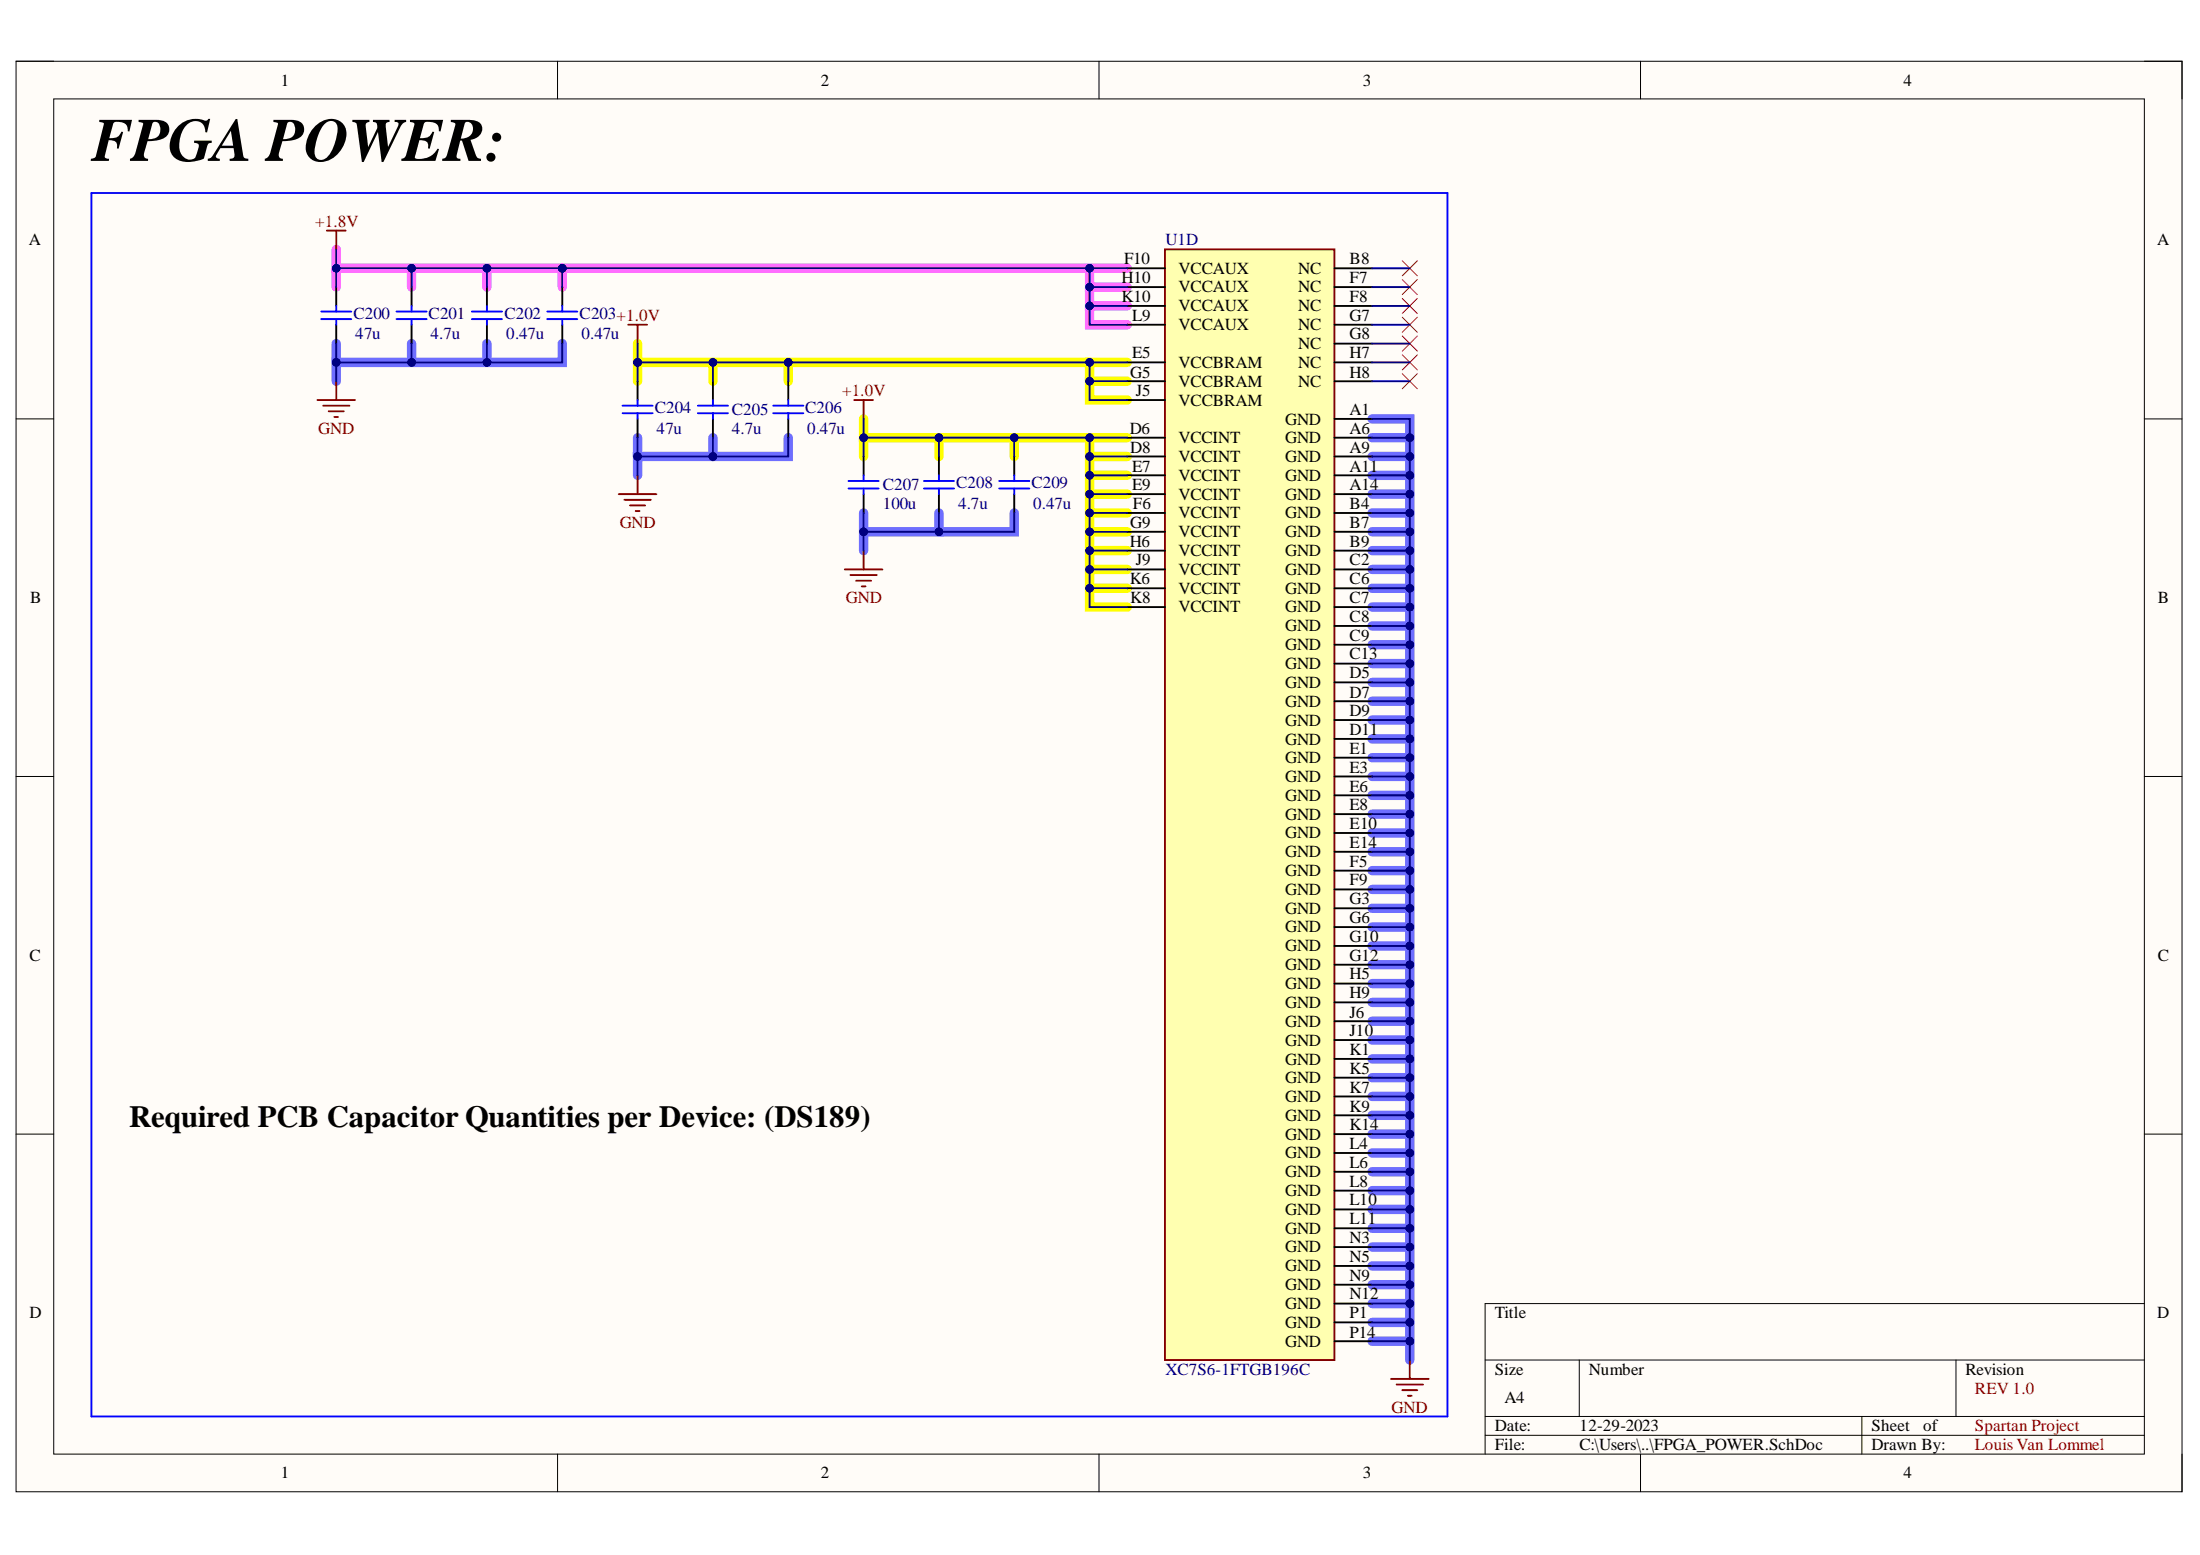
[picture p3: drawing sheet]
<svg xmlns="http://www.w3.org/2000/svg" width="297mm" height="210mm" viewBox="0 0 297 210" stroke-linecap="round" stroke-linejoin="round" font-family="sans-serif">
<path d="M2.2 8.3h292.4v193.1h-292.4z" fill-rule="evenodd" fill="#fffcf8"/>
<path d="M2.2 8.3h292.4v193.1h-292.4z" fill="none" stroke="#000" stroke-width=".14"/>
<path d="M7.3 13.4h282.2v182.9h-282.2z" fill-rule="evenodd" fill="#fffcf8"/>
<g fill="none" stroke="#000" stroke-width=".14">
<path d="M2.2 8.3h5.1M7.3 13.4h282.2v182.9h-282.2zM75.3 8.3v5M148.4 8.3v5M221.5 8.3v5.1M289.5 8.3h5.1v5.1M2.2 56.5h5.1M289.5 56.5h5.1M2.2 104.8h5.1M289.5 104.8h5.1M2.2 153.1h5.1M289.5 153.1h5.1"/>
<path d="M289.5 176h-89v20.3M75.3 196.3v5.1M148.4 196.3v5.1M200.5 183.6h89M200.5 191.2h89M200.5 193.7h89M213.2 183.6v7.6M221.5 196.3v5.1M251.4 191.2v5.1M264.1 183.6v7.6M294.6 196.3v5.1"/>
</g>
<g fill="none" stroke="#ff0" stroke-width="1.3">
<path d="M86.1 48.9h20.3M86.1 46.4v5.1M96.3 48.9v2.6M106.4 48.9h40.7M106.4 48.9v2.6M116.6 56.5v2.6h30.5M116.6 59.1v2.5M126.8 59.1v2.5M136.9 59.1v2.5M152.2 59.1h-5.1v22.8h5.1M152.2 51.5h-5.1v2.5h5.1M152.2 48.9h-5.1v2.6"/>
<path d="M147.1 79.4h5.1M147.1 76.9h5.1M147.1 74.3h5.1M147.1 71.8h5.1M147.1 69.2h5.1M147.1 66.7h5.1M147.1 64.2h5.1M147.1 61.6h5.1"/>
</g>
<g fill="none" stroke="#6e6eff" stroke-width="1.3">
<path d="M45.4 46.4v2.5M55.6 46.4v2.5M65.7 46.4v2.5M75.9 46.4v2.5h-30.5v2.6M86.1 59.1v2.5M96.3 59.1v2.5M106.4 59.1v2.5h-20.3v2.6M185.3 56.5h5v127.1M185.3 59.1h5M116.6 69.2v5.1M126.8 69.2v2.6h-10.2M136.9 69.2v2.6h-10.1"/>
<path d="M185.3 79.4h5M185.3 76.9h5M185.3 74.3h5M185.3 71.8h5M185.3 69.2h5M185.3 66.7h5M185.3 64.2h5M185.3 61.6h5M185.3 99.7h5M185.3 97.2h5M185.3 94.7h5M185.3 92.1h5"/>
<path d="M185.3 89.6h5M185.3 87h5M185.3 84.5h5M185.3 81.9h5M185.3 117.5h5M185.3 115h5M185.3 112.4h5M185.3 109.9h5M185.3 107.4h5M185.3 104.8h5M185.3 102.3h5M185.3 137.9h5"/>
<path d="M185.3 135.3h5M185.3 132.8h5M185.3 130.2h5M185.3 127.7h5M185.3 125.1h5M185.3 122.6h5M185.3 120.1h5M185.3 158.2h5M185.3 155.6h5M185.3 153.1h5M185.3 150.6h5M185.3 148h5"/>
<path d="M185.3 145.5h5M185.3 142.9h5M185.3 140.4h5M185.3 178.5h5M185.3 176h5M185.3 173.4h5M185.3 170.9h5M185.3 168.3h5M185.3 165.8h5M185.3 163.3h5M185.3 160.7h5M185.3 181h5"/>
</g>
<path d="M45.4 33.7v2.5h30.5M45.4 36.2v2.6M55.6 36.2v2.6M65.7 36.2v2.6M75.9 36.2h71.2M75.9 36.2v2.6M147.1 38.8v2.5h5.1M152.2 36.2h-5.1v2.6h5.1M147.1 41.3v2.5h5.1" fill="none" stroke="#ff6eff" stroke-width="1.3"/>
<path d="M157.3 33.7h22.9v149.9h-22.9z" fill-rule="evenodd" fill="#ffffb0"/>
<g fill="none" stroke="#800000" stroke-width=".25">
<path d="M44.1 31.1h2.6M45.4 31.1v2.6M157.3 33.7h22.9v149.9h-22.9zM42.9 54h5M43.6 54.8h3.6M44.4 55.5h2M45.1 56.3h.6M45.4 51.5v2.5M84.8 43.8h2.6M86.1 43.8v2.6M115.3 54h2.6M116.6 54v2.5"/>
<path d="M83.5 66.7h5.1M84.3 67.5h3.6M85.1 68.2h2M85.8 69h.5M86.1 64.2v2.5M114.1 76.9h5M114.8 77.6h3.6M115.6 78.4h2M116.3 79.2h.6M116.6 74.3v2.6M187.8 186.1h5.1M188.6 186.9h3.5"/>
<path d="M189.3 187.7h2.1M190.1 188.4h.5M190.3 183.6v2.5"/>
</g>
<g fill="none" stroke="#000" stroke-width=".25">
<path d="M45.4 38.8v2.5M55.6 38.8v2.5M65.7 38.8v2.5M75.9 38.8v2.5M152.2 36.2h5.1M152.2 38.8h5.1M180.2 36.2h5.1M180.2 38.8h5.1M45.4 43.8v2.6M55.6 43.8v2.6M65.7 43.8v2.6M75.9 43.8v2.6"/>
<path d="M86.1 51.5v2.5M86.1 56.5v2.6M96.3 51.5v2.5M96.3 56.5v2.6M106.4 51.5v2.5M106.4 56.5v2.6M152.2 41.3h5.1M152.2 43.8h5.1M152.2 48.9h5.1M152.2 51.5h5.1M152.2 54h5.1M152.2 59.1h5.1"/>
<path d="M180.2 43.8h5.1M180.2 48.9h5.1M180.2 51.5h5.1M180.2 59.1h5.1M180.2 41.3h5.1M180.2 46.4h5.1M180.2 56.5h5.1M116.6 61.6v2.6M116.6 66.7v2.5M126.8 61.6v2.6M126.8 66.7v2.5M136.9 61.6v2.6"/>
<path d="M136.9 66.7v2.5M152.2 61.6h5.1M152.2 64.2h5.1M152.2 66.7h5.1M152.2 69.2h5.1M152.2 71.8h5.1M152.2 74.3h5.1M152.2 76.9h5.1M152.2 79.4h5.1M180.2 61.6h5.1M180.2 64.2h5.1M180.2 66.7h5.1"/>
<path d="M180.2 71.8h5.1M180.2 74.3h5.1M180.2 76.9h5.1M180.2 69.2h5.1M180.2 79.4h5.1M152.2 81.9h5.1M180.2 81.9h5.1M180.2 84.5h5.1M180.2 87h5.1M180.2 89.6h5.1M180.2 92.1h5.1M180.2 94.7h5.1"/>
<path d="M180.2 97.2h5.1M180.2 99.7h5.1M180.2 102.3h5.1M180.2 104.8h5.1M180.2 107.4h5.1M180.2 109.9h5.1M180.2 112.4h5.1M180.2 115h5.1M180.2 117.5h5.1M180.2 120.1h5.1M180.2 122.6h5.1M180.2 125.1h5.1"/>
<path d="M180.2 127.7h5.1M180.2 130.2h5.1M180.2 132.8h5.1M180.2 135.3h5.1M180.2 137.9h5.1M180.2 140.4h5.1M180.2 142.9h5.1M180.2 145.5h5.1M180.2 148h5.1M180.2 150.6h5.1M180.2 153.1h5.1M180.2 155.6h5.1"/>
<path d="M180.2 158.2h5.1M180.2 160.7h5.1M180.2 163.3h5.1M180.2 165.8h5.1M180.2 168.3h5.1M180.2 170.9h5.1M180.2 173.4h5.1M180.2 176h5.1M180.2 178.5h5.1M180.2 181h5.1"/>
</g>
<g fill="none" stroke="#f00" stroke-width=".14">
<path d="M189.3 35.2l2.1 2M189.3 37.7l2.1 2.1M191.4 35.2l-2.1 2M191.4 37.7l-2.1 2.1M189.3 40.3l2.1 2M189.3 42.8l2.1 2.1M189.3 45.4l2.1 2M189.3 47.9l2.1 2M189.3 50.4l2.1 2.1M191.4 40.3l-2.1 2M191.4 42.8l-2.1 2.1M191.4 45.4l-2.1 2"/>
<path d="M191.4 47.9l-2.1 2M191.4 50.4l-2.1 2.1"/>
</g>
<g fill="none" stroke="#00f" stroke-width=".25">
<path d="M12.3 26.1h183.1v165.1h-183.1zM43.4 42.1h4M43.4 43.1h4M45.4 41.3v.8M45.4 43.1v.7M53.5 42.1h4.1M53.5 43.1h4.1M55.6 41.3v.8M55.6 43.1v.7M63.7 42.1h4.1M63.7 43.1h4.1M65.7 41.3v.8"/>
<path d="M65.7 43.1v.7M73.9 42.1h4M73.9 43.1h4M75.9 41.3v.8M75.9 43.1v.7M84.1 54.8h4M84.1 55.8h4M86.1 54v.8M86.1 55.8v.7M94.2 54.8h4.1M94.2 55.8h4.1M96.3 54v.8"/>
<path d="M96.3 55.8v.7M104.4 54.8h4.1M104.4 55.8h4.1M106.4 54v.8M106.4 55.8v.7M114.6 64.9h4M114.6 65.9h4M116.6 64.2v.7M116.6 65.9v.8M124.7 64.9h4.1M124.7 65.9h4.1M126.8 64.2v.7"/>
<path d="M126.8 65.9v.8M134.9 64.9h4.1M134.9 65.9h4.1M136.9 64.2v.7M136.9 65.9v.8"/>
</g>
<path d="M126.8 59.1v2.5" fill="none" stroke="#000080" stroke-width=".25"/>
<circle cx="126.8" cy="59.1" r=".51" fill="#000080"/>
<circle cx="126.8" cy="59.1" r=".51" fill="none" stroke="#000080" stroke-width=".14"/>
<path d="M75.9 46.4v2.5h-30.5v2.6" fill="none" stroke="#000080" stroke-width=".25"/>
<circle cx="45.4" cy="48.9" r=".51" fill="#000080"/>
<circle cx="45.4" cy="48.9" r=".51" fill="none" stroke="#000080" stroke-width=".14"/>
<circle cx="55.6" cy="48.9" r=".51" fill="#000080"/>
<circle cx="55.6" cy="48.9" r=".51" fill="none" stroke="#000080" stroke-width=".14"/>
<circle cx="65.7" cy="48.9" r=".51" fill="#000080"/>
<circle cx="65.7" cy="48.9" r=".51" fill="none" stroke="#000080" stroke-width=".14"/>
<path d="M45.4 33.7v2.5h30.5" fill="none" stroke="#000080" stroke-width=".25"/>
<circle cx="45.4" cy="36.2" r=".51" fill="#000080"/>
<circle cx="45.4" cy="36.2" r=".51" fill="none" stroke="#000080" stroke-width=".14"/>
<circle cx="55.6" cy="36.2" r=".51" fill="#000080"/>
<circle cx="55.6" cy="36.2" r=".51" fill="none" stroke="#000080" stroke-width=".14"/>
<circle cx="65.7" cy="36.2" r=".51" fill="#000080"/>
<circle cx="65.7" cy="36.2" r=".51" fill="none" stroke="#000080" stroke-width=".14"/>
<circle cx="75.9" cy="36.2" r=".51" fill="#000080"/>
<circle cx="75.9" cy="36.2" r=".51" fill="none" stroke="#000080" stroke-width=".14"/>
<path d="M75.9 36.2h71.2" fill="none" stroke="#000080" stroke-width=".25"/>
<circle cx="75.9" cy="36.2" r=".51" fill="#000080"/>
<circle cx="75.9" cy="36.2" r=".51" fill="none" stroke="#000080" stroke-width=".14"/>
<circle cx="147.1" cy="36.2" r=".51" fill="#000080"/>
<circle cx="147.1" cy="36.2" r=".51" fill="none" stroke="#000080" stroke-width=".14"/>
<path d="M106.4 59.1v2.5h-20.3v2.6" fill="none" stroke="#000080" stroke-width=".25"/>
<circle cx="86.1" cy="61.6" r=".51" fill="#000080"/>
<circle cx="86.1" cy="61.6" r=".51" fill="none" stroke="#000080" stroke-width=".14"/>
<circle cx="96.3" cy="61.6" r=".51" fill="#000080"/>
<circle cx="96.3" cy="61.6" r=".51" fill="none" stroke="#000080" stroke-width=".14"/>
<path d="M86.1 48.9h20.3" fill="none" stroke="#000080" stroke-width=".25"/>
<circle cx="86.1" cy="48.9" r=".51" fill="#000080"/>
<circle cx="86.1" cy="48.9" r=".51" fill="none" stroke="#000080" stroke-width=".14"/>
<circle cx="96.3" cy="48.9" r=".51" fill="#000080"/>
<circle cx="96.3" cy="48.9" r=".51" fill="none" stroke="#000080" stroke-width=".14"/>
<circle cx="106.4" cy="48.9" r=".51" fill="#000080"/>
<circle cx="106.4" cy="48.9" r=".51" fill="none" stroke="#000080" stroke-width=".14"/>
<path d="M106.4 48.9h40.7" fill="none" stroke="#000080" stroke-width=".25"/>
<circle cx="147.1" cy="48.9" r=".51" fill="#000080"/>
<circle cx="147.1" cy="48.9" r=".51" fill="none" stroke="#000080" stroke-width=".14"/>
<circle cx="106.4" cy="48.9" r=".51" fill="#000080"/>
<circle cx="106.4" cy="48.9" r=".51" fill="none" stroke="#000080" stroke-width=".14"/>
<path d="M126.8 69.2v2.6h-10.2" fill="none" stroke="#000080" stroke-width=".25"/>
<circle cx="126.8" cy="71.8" r=".51" fill="#000080"/>
<circle cx="126.8" cy="71.8" r=".51" fill="none" stroke="#000080" stroke-width=".14"/>
<circle cx="116.6" cy="71.8" r=".51" fill="#000080"/>
<circle cx="116.6" cy="71.8" r=".51" fill="none" stroke="#000080" stroke-width=".14"/>
<path d="M116.6 56.5v2.6h30.5" fill="none" stroke="#000080" stroke-width=".25"/>
<circle cx="147.1" cy="59.1" r=".51" fill="#000080"/>
<circle cx="147.1" cy="59.1" r=".51" fill="none" stroke="#000080" stroke-width=".14"/>
<circle cx="136.9" cy="59.1" r=".51" fill="#000080"/>
<circle cx="136.9" cy="59.1" r=".51" fill="none" stroke="#000080" stroke-width=".14"/>
<circle cx="126.8" cy="59.1" r=".51" fill="#000080"/>
<circle cx="126.8" cy="59.1" r=".51" fill="none" stroke="#000080" stroke-width=".14"/>
<circle cx="116.6" cy="59.1" r=".51" fill="#000080"/>
<circle cx="116.6" cy="59.1" r=".51" fill="none" stroke="#000080" stroke-width=".14"/>
<path d="M136.9 69.2v2.6h-10.1" fill="none" stroke="#000080" stroke-width=".25"/>
<circle cx="126.8" cy="71.8" r=".51" fill="#000080"/>
<circle cx="126.8" cy="71.8" r=".51" fill="none" stroke="#000080" stroke-width=".14"/>
<path d="M152.2 59.1h-5.1v22.8h5.1" fill="none" stroke="#000080" stroke-width=".25"/>
<circle cx="147.1" cy="79.4" r=".51" fill="#000080"/>
<circle cx="147.1" cy="79.4" r=".51" fill="none" stroke="#000080" stroke-width=".14"/>
<circle cx="147.1" cy="76.9" r=".51" fill="#000080"/>
<circle cx="147.1" cy="76.9" r=".51" fill="none" stroke="#000080" stroke-width=".14"/>
<circle cx="147.1" cy="74.3" r=".51" fill="#000080"/>
<circle cx="147.1" cy="74.3" r=".51" fill="none" stroke="#000080" stroke-width=".14"/>
<circle cx="147.1" cy="71.8" r=".51" fill="#000080"/>
<circle cx="147.1" cy="71.8" r=".51" fill="none" stroke="#000080" stroke-width=".14"/>
<circle cx="147.1" cy="69.2" r=".51" fill="#000080"/>
<circle cx="147.1" cy="69.2" r=".51" fill="none" stroke="#000080" stroke-width=".14"/>
<circle cx="147.1" cy="66.7" r=".51" fill="#000080"/>
<circle cx="147.1" cy="66.7" r=".51" fill="none" stroke="#000080" stroke-width=".14"/>
<circle cx="147.1" cy="64.2" r=".51" fill="#000080"/>
<circle cx="147.1" cy="64.2" r=".51" fill="none" stroke="#000080" stroke-width=".14"/>
<circle cx="147.1" cy="61.6" r=".51" fill="#000080"/>
<circle cx="147.1" cy="61.6" r=".51" fill="none" stroke="#000080" stroke-width=".14"/>
<circle cx="147.1" cy="59.1" r=".51" fill="#000080"/>
<circle cx="147.1" cy="59.1" r=".51" fill="none" stroke="#000080" stroke-width=".14"/>
<path d="M147.1 79.4h5.1" fill="none" stroke="#000080" stroke-width=".25"/>
<circle cx="147.1" cy="79.4" r=".51" fill="#000080"/>
<circle cx="147.1" cy="79.4" r=".51" fill="none" stroke="#000080" stroke-width=".14"/>
<path d="M147.1 76.9h5.1" fill="none" stroke="#000080" stroke-width=".25"/>
<circle cx="147.1" cy="76.9" r=".51" fill="#000080"/>
<circle cx="147.1" cy="76.9" r=".51" fill="none" stroke="#000080" stroke-width=".14"/>
<path d="M147.1 74.3h5.1" fill="none" stroke="#000080" stroke-width=".25"/>
<circle cx="147.1" cy="74.3" r=".51" fill="#000080"/>
<circle cx="147.1" cy="74.3" r=".51" fill="none" stroke="#000080" stroke-width=".14"/>
<path d="M147.1 71.8h5.1" fill="none" stroke="#000080" stroke-width=".25"/>
<circle cx="147.1" cy="71.8" r=".51" fill="#000080"/>
<circle cx="147.1" cy="71.8" r=".51" fill="none" stroke="#000080" stroke-width=".14"/>
<path d="M147.1 69.2h5.1" fill="none" stroke="#000080" stroke-width=".25"/>
<circle cx="147.1" cy="69.2" r=".51" fill="#000080"/>
<circle cx="147.1" cy="69.2" r=".51" fill="none" stroke="#000080" stroke-width=".14"/>
<path d="M147.1 66.7h5.1" fill="none" stroke="#000080" stroke-width=".25"/>
<circle cx="147.1" cy="66.7" r=".51" fill="#000080"/>
<circle cx="147.1" cy="66.7" r=".51" fill="none" stroke="#000080" stroke-width=".14"/>
<path d="M147.1 64.2h5.1" fill="none" stroke="#000080" stroke-width=".25"/>
<circle cx="147.1" cy="64.2" r=".51" fill="#000080"/>
<circle cx="147.1" cy="64.2" r=".51" fill="none" stroke="#000080" stroke-width=".14"/>
<path d="M147.1 61.6h5.1" fill="none" stroke="#000080" stroke-width=".25"/>
<circle cx="147.1" cy="61.6" r=".51" fill="#000080"/>
<circle cx="147.1" cy="61.6" r=".51" fill="none" stroke="#000080" stroke-width=".14"/>
<path d="M152.2 51.5h-5.1v2.5h5.1" fill="none" stroke="#000080" stroke-width=".25"/>
<circle cx="147.1" cy="51.5" r=".51" fill="#000080"/>
<circle cx="147.1" cy="51.5" r=".51" fill="none" stroke="#000080" stroke-width=".14"/>
<path d="M152.2 48.9h-5.1v2.6" fill="none" stroke="#000080" stroke-width=".25"/>
<circle cx="147.1" cy="48.9" r=".51" fill="#000080"/>
<circle cx="147.1" cy="48.9" r=".51" fill="none" stroke="#000080" stroke-width=".14"/>
<circle cx="147.1" cy="51.5" r=".51" fill="#000080"/>
<circle cx="147.1" cy="51.5" r=".51" fill="none" stroke="#000080" stroke-width=".14"/>
<path d="M147.1 41.3v2.5h5.1" fill="none" stroke="#000080" stroke-width=".25"/>
<circle cx="147.1" cy="41.3" r=".51" fill="#000080"/>
<circle cx="147.1" cy="41.3" r=".51" fill="none" stroke="#000080" stroke-width=".14"/>
<path d="M147.1 38.8v2.5h5.1" fill="none" stroke="#000080" stroke-width=".25"/>
<circle cx="147.1" cy="41.3" r=".51" fill="#000080"/>
<circle cx="147.1" cy="41.3" r=".51" fill="none" stroke="#000080" stroke-width=".14"/>
<circle cx="147.1" cy="38.8" r=".51" fill="#000080"/>
<circle cx="147.1" cy="38.8" r=".51" fill="none" stroke="#000080" stroke-width=".14"/>
<path d="M152.2 36.2h-5.1v2.6h5.1" fill="none" stroke="#000080" stroke-width=".25"/>
<circle cx="147.1" cy="38.8" r=".51" fill="#000080"/>
<circle cx="147.1" cy="38.8" r=".51" fill="none" stroke="#000080" stroke-width=".14"/>
<circle cx="147.1" cy="36.2" r=".51" fill="#000080"/>
<circle cx="147.1" cy="36.2" r=".51" fill="none" stroke="#000080" stroke-width=".14"/>
<path d="M185.3 181h5" fill="none" stroke="#000080" stroke-width=".25"/>
<circle cx="190.3" cy="181" r=".51" fill="#000080"/>
<circle cx="190.3" cy="181" r=".51" fill="none" stroke="#000080" stroke-width=".14"/>
<path d="M185.3 178.5h5" fill="none" stroke="#000080" stroke-width=".25"/>
<circle cx="190.3" cy="178.5" r=".51" fill="#000080"/>
<circle cx="190.3" cy="178.5" r=".51" fill="none" stroke="#000080" stroke-width=".14"/>
<path d="M185.3 176h5" fill="none" stroke="#000080" stroke-width=".25"/>
<circle cx="190.3" cy="176" r=".51" fill="#000080"/>
<circle cx="190.3" cy="176" r=".51" fill="none" stroke="#000080" stroke-width=".14"/>
<path d="M185.3 173.4h5" fill="none" stroke="#000080" stroke-width=".25"/>
<circle cx="190.3" cy="173.4" r=".51" fill="#000080"/>
<circle cx="190.3" cy="173.4" r=".51" fill="none" stroke="#000080" stroke-width=".14"/>
<path d="M185.3 170.9h5" fill="none" stroke="#000080" stroke-width=".25"/>
<circle cx="190.3" cy="170.9" r=".51" fill="#000080"/>
<circle cx="190.3" cy="170.9" r=".51" fill="none" stroke="#000080" stroke-width=".14"/>
<path d="M185.3 168.3h5" fill="none" stroke="#000080" stroke-width=".25"/>
<circle cx="190.3" cy="168.3" r=".51" fill="#000080"/>
<circle cx="190.3" cy="168.3" r=".51" fill="none" stroke="#000080" stroke-width=".14"/>
<path d="M185.3 165.8h5" fill="none" stroke="#000080" stroke-width=".25"/>
<circle cx="190.3" cy="165.8" r=".51" fill="#000080"/>
<circle cx="190.3" cy="165.8" r=".51" fill="none" stroke="#000080" stroke-width=".14"/>
<path d="M185.3 163.3h5" fill="none" stroke="#000080" stroke-width=".25"/>
<circle cx="190.3" cy="163.3" r=".51" fill="#000080"/>
<circle cx="190.3" cy="163.3" r=".51" fill="none" stroke="#000080" stroke-width=".14"/>
<path d="M185.3 160.7h5" fill="none" stroke="#000080" stroke-width=".25"/>
<circle cx="190.3" cy="160.7" r=".51" fill="#000080"/>
<circle cx="190.3" cy="160.7" r=".51" fill="none" stroke="#000080" stroke-width=".14"/>
<path d="M185.3 158.2h5" fill="none" stroke="#000080" stroke-width=".25"/>
<circle cx="190.3" cy="158.2" r=".51" fill="#000080"/>
<circle cx="190.3" cy="158.2" r=".51" fill="none" stroke="#000080" stroke-width=".14"/>
<path d="M185.3 155.6h5" fill="none" stroke="#000080" stroke-width=".25"/>
<circle cx="190.3" cy="155.6" r=".51" fill="#000080"/>
<circle cx="190.3" cy="155.6" r=".51" fill="none" stroke="#000080" stroke-width=".14"/>
<path d="M185.3 153.1h5" fill="none" stroke="#000080" stroke-width=".25"/>
<circle cx="190.3" cy="153.1" r=".51" fill="#000080"/>
<circle cx="190.3" cy="153.1" r=".51" fill="none" stroke="#000080" stroke-width=".14"/>
<path d="M185.3 150.6h5" fill="none" stroke="#000080" stroke-width=".25"/>
<circle cx="190.3" cy="150.6" r=".51" fill="#000080"/>
<circle cx="190.3" cy="150.6" r=".51" fill="none" stroke="#000080" stroke-width=".14"/>
<path d="M185.3 148h5" fill="none" stroke="#000080" stroke-width=".25"/>
<circle cx="190.3" cy="148" r=".51" fill="#000080"/>
<circle cx="190.3" cy="148" r=".51" fill="none" stroke="#000080" stroke-width=".14"/>
<path d="M185.3 145.5h5" fill="none" stroke="#000080" stroke-width=".25"/>
<circle cx="190.3" cy="145.5" r=".51" fill="#000080"/>
<circle cx="190.3" cy="145.5" r=".51" fill="none" stroke="#000080" stroke-width=".14"/>
<path d="M185.3 142.9h5" fill="none" stroke="#000080" stroke-width=".25"/>
<circle cx="190.3" cy="142.9" r=".51" fill="#000080"/>
<circle cx="190.3" cy="142.9" r=".51" fill="none" stroke="#000080" stroke-width=".14"/>
<path d="M185.3 140.4h5" fill="none" stroke="#000080" stroke-width=".25"/>
<circle cx="190.3" cy="140.4" r=".51" fill="#000080"/>
<circle cx="190.3" cy="140.4" r=".51" fill="none" stroke="#000080" stroke-width=".14"/>
<path d="M185.3 137.9h5" fill="none" stroke="#000080" stroke-width=".25"/>
<circle cx="190.3" cy="137.8" r=".51" fill="#000080"/>
<circle cx="190.3" cy="137.8" r=".51" fill="none" stroke="#000080" stroke-width=".14"/>
<path d="M185.3 135.3h5" fill="none" stroke="#000080" stroke-width=".25"/>
<circle cx="190.3" cy="135.3" r=".51" fill="#000080"/>
<circle cx="190.3" cy="135.3" r=".51" fill="none" stroke="#000080" stroke-width=".14"/>
<path d="M185.3 132.8h5" fill="none" stroke="#000080" stroke-width=".25"/>
<circle cx="190.3" cy="132.8" r=".51" fill="#000080"/>
<circle cx="190.3" cy="132.8" r=".51" fill="none" stroke="#000080" stroke-width=".14"/>
<path d="M185.3 130.2h5" fill="none" stroke="#000080" stroke-width=".25"/>
<circle cx="190.3" cy="130.2" r=".51" fill="#000080"/>
<circle cx="190.3" cy="130.2" r=".51" fill="none" stroke="#000080" stroke-width=".14"/>
<path d="M185.3 127.7h5" fill="none" stroke="#000080" stroke-width=".25"/>
<circle cx="190.3" cy="127.7" r=".51" fill="#000080"/>
<circle cx="190.3" cy="127.7" r=".51" fill="none" stroke="#000080" stroke-width=".14"/>
<path d="M185.3 125.1h5" fill="none" stroke="#000080" stroke-width=".25"/>
<circle cx="190.3" cy="125.1" r=".51" fill="#000080"/>
<circle cx="190.3" cy="125.1" r=".51" fill="none" stroke="#000080" stroke-width=".14"/>
<path d="M185.3 122.6h5" fill="none" stroke="#000080" stroke-width=".25"/>
<circle cx="190.3" cy="122.6" r=".51" fill="#000080"/>
<circle cx="190.3" cy="122.6" r=".51" fill="none" stroke="#000080" stroke-width=".14"/>
<path d="M185.3 120.1h5" fill="none" stroke="#000080" stroke-width=".25"/>
<circle cx="190.3" cy="120.1" r=".51" fill="#000080"/>
<circle cx="190.3" cy="120.1" r=".51" fill="none" stroke="#000080" stroke-width=".14"/>
<path d="M185.3 117.5h5" fill="none" stroke="#000080" stroke-width=".25"/>
<circle cx="190.3" cy="117.5" r=".51" fill="#000080"/>
<circle cx="190.3" cy="117.5" r=".51" fill="none" stroke="#000080" stroke-width=".14"/>
<path d="M185.3 115h5" fill="none" stroke="#000080" stroke-width=".25"/>
<circle cx="190.3" cy="115" r=".51" fill="#000080"/>
<circle cx="190.3" cy="115" r=".51" fill="none" stroke="#000080" stroke-width=".14"/>
<path d="M185.3 112.4h5" fill="none" stroke="#000080" stroke-width=".25"/>
<circle cx="190.3" cy="112.4" r=".51" fill="#000080"/>
<circle cx="190.3" cy="112.4" r=".51" fill="none" stroke="#000080" stroke-width=".14"/>
<path d="M185.3 109.9h5" fill="none" stroke="#000080" stroke-width=".25"/>
<circle cx="190.3" cy="109.9" r=".51" fill="#000080"/>
<circle cx="190.3" cy="109.9" r=".51" fill="none" stroke="#000080" stroke-width=".14"/>
<path d="M185.3 107.4h5" fill="none" stroke="#000080" stroke-width=".25"/>
<circle cx="190.3" cy="107.4" r=".51" fill="#000080"/>
<circle cx="190.3" cy="107.4" r=".51" fill="none" stroke="#000080" stroke-width=".14"/>
<path d="M185.3 104.8h5" fill="none" stroke="#000080" stroke-width=".25"/>
<circle cx="190.3" cy="104.8" r=".51" fill="#000080"/>
<circle cx="190.3" cy="104.8" r=".51" fill="none" stroke="#000080" stroke-width=".14"/>
<path d="M185.3 102.3h5" fill="none" stroke="#000080" stroke-width=".25"/>
<circle cx="190.3" cy="102.3" r=".51" fill="#000080"/>
<circle cx="190.3" cy="102.3" r=".51" fill="none" stroke="#000080" stroke-width=".14"/>
<path d="M185.3 99.7h5" fill="none" stroke="#000080" stroke-width=".25"/>
<circle cx="190.3" cy="99.7" r=".51" fill="#000080"/>
<circle cx="190.3" cy="99.7" r=".51" fill="none" stroke="#000080" stroke-width=".14"/>
<path d="M185.3 97.2h5" fill="none" stroke="#000080" stroke-width=".25"/>
<circle cx="190.3" cy="97.2" r=".51" fill="#000080"/>
<circle cx="190.3" cy="97.2" r=".51" fill="none" stroke="#000080" stroke-width=".14"/>
<path d="M185.3 94.7h5" fill="none" stroke="#000080" stroke-width=".25"/>
<circle cx="190.3" cy="94.7" r=".51" fill="#000080"/>
<circle cx="190.3" cy="94.7" r=".51" fill="none" stroke="#000080" stroke-width=".14"/>
<path d="M185.3 92.1h5" fill="none" stroke="#000080" stroke-width=".25"/>
<circle cx="190.3" cy="92.1" r=".51" fill="#000080"/>
<circle cx="190.3" cy="92.1" r=".51" fill="none" stroke="#000080" stroke-width=".14"/>
<path d="M185.3 89.6h5" fill="none" stroke="#000080" stroke-width=".25"/>
<circle cx="190.3" cy="89.6" r=".51" fill="#000080"/>
<circle cx="190.3" cy="89.6" r=".51" fill="none" stroke="#000080" stroke-width=".14"/>
<path d="M185.3 87h5" fill="none" stroke="#000080" stroke-width=".25"/>
<circle cx="190.3" cy="87" r=".51" fill="#000080"/>
<circle cx="190.3" cy="87" r=".51" fill="none" stroke="#000080" stroke-width=".14"/>
<path d="M185.3 84.5h5" fill="none" stroke="#000080" stroke-width=".25"/>
<circle cx="190.3" cy="84.5" r=".51" fill="#000080"/>
<circle cx="190.3" cy="84.5" r=".51" fill="none" stroke="#000080" stroke-width=".14"/>
<path d="M185.3 81.9h5" fill="none" stroke="#000080" stroke-width=".25"/>
<circle cx="190.3" cy="81.9" r=".51" fill="#000080"/>
<circle cx="190.3" cy="81.9" r=".51" fill="none" stroke="#000080" stroke-width=".14"/>
<path d="M185.3 79.4h5" fill="none" stroke="#000080" stroke-width=".25"/>
<circle cx="190.3" cy="79.4" r=".51" fill="#000080"/>
<circle cx="190.3" cy="79.4" r=".51" fill="none" stroke="#000080" stroke-width=".14"/>
<path d="M185.3 76.9h5" fill="none" stroke="#000080" stroke-width=".25"/>
<circle cx="190.3" cy="76.9" r=".51" fill="#000080"/>
<circle cx="190.3" cy="76.9" r=".51" fill="none" stroke="#000080" stroke-width=".14"/>
<path d="M185.3 74.3h5" fill="none" stroke="#000080" stroke-width=".25"/>
<circle cx="190.3" cy="74.3" r=".51" fill="#000080"/>
<circle cx="190.3" cy="74.3" r=".51" fill="none" stroke="#000080" stroke-width=".14"/>
<path d="M185.3 71.8h5" fill="none" stroke="#000080" stroke-width=".25"/>
<circle cx="190.3" cy="71.8" r=".51" fill="#000080"/>
<circle cx="190.3" cy="71.8" r=".51" fill="none" stroke="#000080" stroke-width=".14"/>
<path d="M185.3 69.2h5" fill="none" stroke="#000080" stroke-width=".25"/>
<circle cx="190.3" cy="69.2" r=".51" fill="#000080"/>
<circle cx="190.3" cy="69.2" r=".51" fill="none" stroke="#000080" stroke-width=".14"/>
<path d="M185.3 66.7h5" fill="none" stroke="#000080" stroke-width=".25"/>
<circle cx="190.3" cy="66.7" r=".51" fill="#000080"/>
<circle cx="190.3" cy="66.7" r=".51" fill="none" stroke="#000080" stroke-width=".14"/>
<path d="M185.3 64.2h5" fill="none" stroke="#000080" stroke-width=".25"/>
<circle cx="190.3" cy="64.2" r=".51" fill="#000080"/>
<circle cx="190.3" cy="64.2" r=".51" fill="none" stroke="#000080" stroke-width=".14"/>
<path d="M185.3 61.6h5" fill="none" stroke="#000080" stroke-width=".25"/>
<circle cx="190.3" cy="61.6" r=".51" fill="#000080"/>
<circle cx="190.3" cy="61.6" r=".51" fill="none" stroke="#000080" stroke-width=".14"/>
<path d="M185.3 59.1h5" fill="none" stroke="#000080" stroke-width=".25"/>
<circle cx="190.3" cy="59.1" r=".51" fill="#000080"/>
<circle cx="190.3" cy="59.1" r=".51" fill="none" stroke="#000080" stroke-width=".14"/>
<path d="M185.3 56.5h5v127.1" fill="none" stroke="#000080" stroke-width=".25"/>
<circle cx="190.3" cy="181" r=".51" fill="#000080"/>
<circle cx="190.3" cy="181" r=".51" fill="none" stroke="#000080" stroke-width=".14"/>
<circle cx="190.3" cy="178.5" r=".51" fill="#000080"/>
<circle cx="190.3" cy="178.5" r=".51" fill="none" stroke="#000080" stroke-width=".14"/>
<circle cx="190.3" cy="176" r=".51" fill="#000080"/>
<circle cx="190.3" cy="176" r=".51" fill="none" stroke="#000080" stroke-width=".14"/>
<circle cx="190.3" cy="173.4" r=".51" fill="#000080"/>
<circle cx="190.3" cy="173.4" r=".51" fill="none" stroke="#000080" stroke-width=".14"/>
<circle cx="190.3" cy="170.9" r=".51" fill="#000080"/>
<circle cx="190.3" cy="170.9" r=".51" fill="none" stroke="#000080" stroke-width=".14"/>
<circle cx="190.3" cy="168.3" r=".51" fill="#000080"/>
<circle cx="190.3" cy="168.3" r=".51" fill="none" stroke="#000080" stroke-width=".14"/>
<circle cx="190.3" cy="165.8" r=".51" fill="#000080"/>
<circle cx="190.3" cy="165.8" r=".51" fill="none" stroke="#000080" stroke-width=".14"/>
<circle cx="190.3" cy="163.3" r=".51" fill="#000080"/>
<circle cx="190.3" cy="163.3" r=".51" fill="none" stroke="#000080" stroke-width=".14"/>
<circle cx="190.3" cy="160.7" r=".51" fill="#000080"/>
<circle cx="190.3" cy="160.7" r=".51" fill="none" stroke="#000080" stroke-width=".14"/>
<circle cx="190.3" cy="158.2" r=".51" fill="#000080"/>
<circle cx="190.3" cy="158.2" r=".51" fill="none" stroke="#000080" stroke-width=".14"/>
<circle cx="190.3" cy="155.6" r=".51" fill="#000080"/>
<circle cx="190.3" cy="155.6" r=".51" fill="none" stroke="#000080" stroke-width=".14"/>
<circle cx="190.3" cy="153.1" r=".51" fill="#000080"/>
<circle cx="190.3" cy="153.1" r=".51" fill="none" stroke="#000080" stroke-width=".14"/>
<circle cx="190.3" cy="150.6" r=".51" fill="#000080"/>
<circle cx="190.3" cy="150.6" r=".51" fill="none" stroke="#000080" stroke-width=".14"/>
<circle cx="190.3" cy="148" r=".51" fill="#000080"/>
<circle cx="190.3" cy="148" r=".51" fill="none" stroke="#000080" stroke-width=".14"/>
<circle cx="190.3" cy="145.5" r=".51" fill="#000080"/>
<circle cx="190.3" cy="145.5" r=".51" fill="none" stroke="#000080" stroke-width=".14"/>
<circle cx="190.3" cy="142.9" r=".51" fill="#000080"/>
<circle cx="190.3" cy="142.9" r=".51" fill="none" stroke="#000080" stroke-width=".14"/>
<circle cx="190.3" cy="140.4" r=".51" fill="#000080"/>
<circle cx="190.3" cy="140.4" r=".51" fill="none" stroke="#000080" stroke-width=".14"/>
<circle cx="190.3" cy="137.8" r=".51" fill="#000080"/>
<circle cx="190.3" cy="137.8" r=".51" fill="none" stroke="#000080" stroke-width=".14"/>
<circle cx="190.3" cy="135.3" r=".51" fill="#000080"/>
<circle cx="190.3" cy="135.3" r=".51" fill="none" stroke="#000080" stroke-width=".14"/>
<circle cx="190.3" cy="132.8" r=".51" fill="#000080"/>
<circle cx="190.3" cy="132.8" r=".51" fill="none" stroke="#000080" stroke-width=".14"/>
<circle cx="190.3" cy="130.2" r=".51" fill="#000080"/>
<circle cx="190.3" cy="130.2" r=".51" fill="none" stroke="#000080" stroke-width=".14"/>
<circle cx="190.3" cy="127.7" r=".51" fill="#000080"/>
<circle cx="190.3" cy="127.7" r=".51" fill="none" stroke="#000080" stroke-width=".14"/>
<circle cx="190.3" cy="125.1" r=".51" fill="#000080"/>
<circle cx="190.3" cy="125.1" r=".51" fill="none" stroke="#000080" stroke-width=".14"/>
<circle cx="190.3" cy="122.6" r=".51" fill="#000080"/>
<circle cx="190.3" cy="122.6" r=".51" fill="none" stroke="#000080" stroke-width=".14"/>
<circle cx="190.3" cy="120.1" r=".51" fill="#000080"/>
<circle cx="190.3" cy="120.1" r=".51" fill="none" stroke="#000080" stroke-width=".14"/>
<circle cx="190.3" cy="117.5" r=".51" fill="#000080"/>
<circle cx="190.3" cy="117.5" r=".51" fill="none" stroke="#000080" stroke-width=".14"/>
<circle cx="190.3" cy="115" r=".51" fill="#000080"/>
<circle cx="190.3" cy="115" r=".51" fill="none" stroke="#000080" stroke-width=".14"/>
<circle cx="190.3" cy="112.4" r=".51" fill="#000080"/>
<circle cx="190.3" cy="112.4" r=".51" fill="none" stroke="#000080" stroke-width=".14"/>
<circle cx="190.3" cy="109.9" r=".51" fill="#000080"/>
<circle cx="190.3" cy="109.9" r=".51" fill="none" stroke="#000080" stroke-width=".14"/>
<circle cx="190.3" cy="107.4" r=".51" fill="#000080"/>
<circle cx="190.3" cy="107.4" r=".51" fill="none" stroke="#000080" stroke-width=".14"/>
<circle cx="190.3" cy="104.8" r=".51" fill="#000080"/>
<circle cx="190.3" cy="104.8" r=".51" fill="none" stroke="#000080" stroke-width=".14"/>
<circle cx="190.3" cy="102.3" r=".51" fill="#000080"/>
<circle cx="190.3" cy="102.3" r=".51" fill="none" stroke="#000080" stroke-width=".14"/>
<circle cx="190.3" cy="99.7" r=".51" fill="#000080"/>
<circle cx="190.3" cy="99.7" r=".51" fill="none" stroke="#000080" stroke-width=".14"/>
<circle cx="190.3" cy="97.2" r=".51" fill="#000080"/>
<circle cx="190.3" cy="97.2" r=".51" fill="none" stroke="#000080" stroke-width=".14"/>
<circle cx="190.3" cy="94.7" r=".51" fill="#000080"/>
<circle cx="190.3" cy="94.7" r=".51" fill="none" stroke="#000080" stroke-width=".14"/>
<circle cx="190.3" cy="92.1" r=".51" fill="#000080"/>
<circle cx="190.3" cy="92.1" r=".51" fill="none" stroke="#000080" stroke-width=".14"/>
<circle cx="190.3" cy="89.6" r=".51" fill="#000080"/>
<circle cx="190.3" cy="89.6" r=".51" fill="none" stroke="#000080" stroke-width=".14"/>
<circle cx="190.3" cy="87" r=".51" fill="#000080"/>
<circle cx="190.3" cy="87" r=".51" fill="none" stroke="#000080" stroke-width=".14"/>
<circle cx="190.3" cy="84.5" r=".51" fill="#000080"/>
<circle cx="190.3" cy="84.5" r=".51" fill="none" stroke="#000080" stroke-width=".14"/>
<circle cx="190.3" cy="81.9" r=".51" fill="#000080"/>
<circle cx="190.3" cy="81.9" r=".51" fill="none" stroke="#000080" stroke-width=".14"/>
<circle cx="190.3" cy="79.4" r=".51" fill="#000080"/>
<circle cx="190.3" cy="79.4" r=".51" fill="none" stroke="#000080" stroke-width=".14"/>
<circle cx="190.3" cy="76.9" r=".51" fill="#000080"/>
<circle cx="190.3" cy="76.9" r=".51" fill="none" stroke="#000080" stroke-width=".14"/>
<circle cx="190.3" cy="74.3" r=".51" fill="#000080"/>
<circle cx="190.3" cy="74.3" r=".51" fill="none" stroke="#000080" stroke-width=".14"/>
<circle cx="190.3" cy="71.8" r=".51" fill="#000080"/>
<circle cx="190.3" cy="71.8" r=".51" fill="none" stroke="#000080" stroke-width=".14"/>
<circle cx="190.3" cy="69.2" r=".51" fill="#000080"/>
<circle cx="190.3" cy="69.2" r=".51" fill="none" stroke="#000080" stroke-width=".14"/>
<circle cx="190.3" cy="66.7" r=".51" fill="#000080"/>
<circle cx="190.3" cy="66.7" r=".51" fill="none" stroke="#000080" stroke-width=".14"/>
<circle cx="190.3" cy="64.2" r=".51" fill="#000080"/>
<circle cx="190.3" cy="64.2" r=".51" fill="none" stroke="#000080" stroke-width=".14"/>
<circle cx="190.3" cy="61.6" r=".51" fill="#000080"/>
<circle cx="190.3" cy="61.6" r=".51" fill="none" stroke="#000080" stroke-width=".14"/>
<circle cx="190.3" cy="59.1" r=".51" fill="#000080"/>
<circle cx="190.3" cy="59.1" r=".51" fill="none" stroke="#000080" stroke-width=".14"/>
<path d="M185.3 38.8h5M185.3 36.2h5M45.4 46.4v2.5M185.3 51.5h5M185.3 48.9h5M185.3 46.4h5M185.3 43.8h5M185.3 41.3h5" fill="none" stroke="#000080" stroke-width=".25"/>
<circle cx="45.4" cy="48.9" r=".51" fill="#000080"/>
<circle cx="45.4" cy="48.9" r=".51" fill="none" stroke="#000080" stroke-width=".14"/>
<path d="M45.4 36.2v2.6" fill="none" stroke="#000080" stroke-width=".25"/>
<circle cx="45.4" cy="36.2" r=".51" fill="#000080"/>
<circle cx="45.4" cy="36.2" r=".51" fill="none" stroke="#000080" stroke-width=".14"/>
<path d="M55.6 46.4v2.5" fill="none" stroke="#000080" stroke-width=".25"/>
<circle cx="55.6" cy="48.9" r=".51" fill="#000080"/>
<circle cx="55.6" cy="48.9" r=".51" fill="none" stroke="#000080" stroke-width=".14"/>
<path d="M55.6 36.2v2.6" fill="none" stroke="#000080" stroke-width=".25"/>
<circle cx="55.6" cy="36.2" r=".51" fill="#000080"/>
<circle cx="55.6" cy="36.2" r=".51" fill="none" stroke="#000080" stroke-width=".14"/>
<path d="M65.7 46.4v2.5" fill="none" stroke="#000080" stroke-width=".25"/>
<circle cx="65.7" cy="48.9" r=".51" fill="#000080"/>
<circle cx="65.7" cy="48.9" r=".51" fill="none" stroke="#000080" stroke-width=".14"/>
<path d="M65.7 36.2v2.6" fill="none" stroke="#000080" stroke-width=".25"/>
<circle cx="65.7" cy="36.2" r=".51" fill="#000080"/>
<circle cx="65.7" cy="36.2" r=".51" fill="none" stroke="#000080" stroke-width=".14"/>
<path d="M75.9 36.2v2.6" fill="none" stroke="#000080" stroke-width=".25"/>
<circle cx="75.9" cy="36.2" r=".51" fill="#000080"/>
<circle cx="75.9" cy="36.2" r=".51" fill="none" stroke="#000080" stroke-width=".14"/>
<path d="M86.1 59.1v2.5" fill="none" stroke="#000080" stroke-width=".25"/>
<circle cx="86.1" cy="61.6" r=".51" fill="#000080"/>
<circle cx="86.1" cy="61.6" r=".51" fill="none" stroke="#000080" stroke-width=".14"/>
<path d="M86.1 48.9v2.6" fill="none" stroke="#000080" stroke-width=".25"/>
<circle cx="86.1" cy="48.9" r=".51" fill="#000080"/>
<circle cx="86.1" cy="48.9" r=".51" fill="none" stroke="#000080" stroke-width=".14"/>
<path d="M86.1 46.4v2.5" fill="none" stroke="#000080" stroke-width=".25"/>
<circle cx="86.1" cy="48.9" r=".51" fill="#000080"/>
<circle cx="86.1" cy="48.9" r=".51" fill="none" stroke="#000080" stroke-width=".14"/>
<path d="M96.3 59.1v2.5" fill="none" stroke="#000080" stroke-width=".25"/>
<circle cx="96.3" cy="61.6" r=".51" fill="#000080"/>
<circle cx="96.3" cy="61.6" r=".51" fill="none" stroke="#000080" stroke-width=".14"/>
<path d="M96.3 48.9v2.6" fill="none" stroke="#000080" stroke-width=".25"/>
<circle cx="96.3" cy="48.9" r=".51" fill="#000080"/>
<circle cx="96.3" cy="48.9" r=".51" fill="none" stroke="#000080" stroke-width=".14"/>
<path d="M106.4 48.9v2.6" fill="none" stroke="#000080" stroke-width=".25"/>
<circle cx="106.4" cy="48.9" r=".51" fill="#000080"/>
<circle cx="106.4" cy="48.9" r=".51" fill="none" stroke="#000080" stroke-width=".14"/>
<path d="M116.6 69.2v5.1" fill="none" stroke="#000080" stroke-width=".25"/>
<circle cx="116.6" cy="71.8" r=".51" fill="#000080"/>
<circle cx="116.6" cy="71.8" r=".51" fill="none" stroke="#000080" stroke-width=".14"/>
<path d="M116.6 59.1v2.5" fill="none" stroke="#000080" stroke-width=".25"/>
<circle cx="116.6" cy="59.1" r=".51" fill="#000080"/>
<circle cx="116.6" cy="59.1" r=".51" fill="none" stroke="#000080" stroke-width=".14"/>
<path d="M136.9 59.1v2.5" fill="none" stroke="#000080" stroke-width=".25"/>
<circle cx="136.9" cy="59.1" r=".51" fill="#000080"/>
<circle cx="136.9" cy="59.1" r=".51" fill="none" stroke="#000080" stroke-width=".14"/>
<text font-size="8.3" x="12.4" y="21.7">FPGAPOWER:</text>
<text font-size="4.1" x="17.4" y="152.1">Required PCB Capacitor Quantities per Device: (DS189)</text>
<g font-size="2.3">
<text x="37.9" y="11.6">1</text>
<text x="110.8" y="11.6">2</text>
<text x="184" y="11.6">3</text>
<text x="257" y="11.6">4</text>
<text x="3.9" y="33.1">A</text>
<text x="151.8" y="35.7">F10</text>
<text x="182.2" y="35.7">B8</text>
<text x="291.3" y="33.1">A</text>
<text x="151.4" y="38.2">H10</text>
<text x="151.4" y="40.7">K10</text>
<text x="159.1" y="36.9">VCCAUX</text>
<text x="159.1" y="39.5">VCCAUX</text>
<text x="175.3" y="36.9">NC</text>
<text x="175.3" y="39.5">NC</text>
<text x="182.2" y="38.2">F7</text>
<text x="182.2" y="40.7">F8</text>
<text x="152.9" y="43.3">L9</text>
<text x="159.1" y="42">VCCAUX</text>
<text x="159.1" y="44.5">VCCAUX</text>
<text x="175.3" y="42">NC</text>
<text x="175.3" y="44.5">NC</text>
<text x="175.3" y="47.1">NC</text>
<text x="182.2" y="43.3">G7</text>
<text x="182.2" y="45.8">G8</text>
<text x="152.6" y="51">G5</text>
<text x="152.9" y="48.3">E5</text>
<text x="153.4" y="53.5">J5</text>
<text x="159.1" y="49.7">VCCBRAM</text>
<text x="159.1" y="52.2">VCCBRAM</text>
<text x="175.3" y="49.7">NC</text>
<text x="175.3" y="52.2">NC</text>
<text x="182.2" y="48.3">H7</text>
<text x="182.2" y="51">H8</text>
<text x="152.5" y="58.6">D6</text>
<text x="159.1" y="54.8">VCCBRAM</text>
<text x="159.1" y="59.8">VCCINT</text>
<text x="173.5" y="57.3">GND</text>
<text x="173.5" y="59.8">GND</text>
<text x="182.2" y="56">A1</text>
<text x="182.2" y="58.6">A6</text>
<text x="152.6" y="61.1">D8</text>
<text x="152.9" y="63.6">E7</text>
<text x="159.1" y="62.4">VCCINT</text>
<text x="159.1" y="64.9">VCCINT</text>
<text x="173.5" y="62.4">GND</text>
<text x="173.5" y="64.9">GND</text>
<text x="182.2" y="61.1">A9</text>
<text x="182.2" y="63.6">A11</text>
<text x="152.6" y="71.3">G9</text>
<text x="152.9" y="66.2">E9</text>
<text x="153" y="68.7">F6</text>
<text x="159.1" y="67.5">VCCINT</text>
<text x="159.1" y="70">VCCINT</text>
<text x="173.5" y="67.5">GND</text>
<text x="173.5" y="70">GND</text>
<text x="182.2" y="66.2">A14</text>
<text x="182.2" y="68.7">B4</text>
<text x="182.2" y="71.3">B7</text>
<text x="152.5" y="73.8">H6</text>
<text x="153.4" y="76.3">J9</text>
<text x="159.1" y="72.5">VCCINT</text>
<text x="159.1" y="75.1">VCCINT</text>
<text x="159.1" y="77.6">VCCINT</text>
<text x="173.5" y="72.5">GND</text>
<text x="173.5" y="75.1">GND</text>
<text x="173.5" y="77.6">GND</text>
<text x="182.2" y="73.8">B9</text>
<text x="182.2" y="76.3">C2</text>
<text x="4.1" y="81.4">B</text>
<text x="152.5" y="78.9">K6</text>
<text x="152.6" y="81.4">K8</text>
<text x="159.1" y="80.1">VCCINT</text>
<text x="159.1" y="82.7">VCCINT</text>
<text x="173.5" y="80.1">GND</text>
<text x="173.5" y="82.7">GND</text>
<text x="182.2" y="78.9">C6</text>
<text x="182.2" y="81.4">C7</text>
<text x="182.2" y="83.9">C8</text>
<text x="291.4" y="81.4">B</text>
<text x="173.5" y="85.2">GND</text>
<text x="173.5" y="87.7">GND</text>
<text x="182.2" y="86.5">C9</text>
<text x="182.2" y="89">C13</text>
<text x="173.5" y="90.3">GND</text>
<text x="173.5" y="92.9">GND</text>
<text x="173.5" y="95.4">GND</text>
<text x="182.2" y="91.5">D5</text>
<text x="182.2" y="94.2">D7</text>
<text x="173.5" y="98">GND</text>
<text x="173.5" y="100.5">GND</text>
<text x="182.2" y="96.7">D9</text>
<text x="182.2" y="99.2">D11</text>
<text x="182.2" y="101.8">E1</text>
<text x="173.5" y="103">GND</text>
<text x="173.5" y="105.6">GND</text>
<text x="182.2" y="104.3">E3</text>
<text x="182.2" y="106.8">E6</text>
<text x="173.5" y="108.1">GND</text>
<text x="173.5" y="110.6">GND</text>
<text x="173.5" y="113.2">GND</text>
<text x="182.2" y="109.4">E8</text>
<text x="182.2" y="111.9">E10</text>
<text x="173.5" y="115.7">GND</text>
<text x="173.5" y="118.3">GND</text>
<text x="182.2" y="114.4">E14</text>
<text x="182.2" y="117">F5</text>
<text x="182.2" y="119.5">F9</text>
<text x="173.5" y="120.8">GND</text>
<text x="173.5" y="123.3">GND</text>
<text x="173.5" y="125.9">GND</text>
<text x="182.2" y="122.1">G3</text>
<text x="182.2" y="124.6">G6</text>
<text x="4" y="129.7">C</text>
<text x="173.5" y="128.4">GND</text>
<text x="173.5" y="130.9">GND</text>
<text x="182.2" y="127.1">G10</text>
<text x="182.2" y="129.7">G12</text>
<text x="291.4" y="129.7">C</text>
<text x="173.5" y="133.5">GND</text>
<text x="173.5" y="136.1">GND</text>
<text x="182.2" y="132.2">H5</text>
<text x="182.2" y="134.7">H9</text>
<text x="182.2" y="137.4">J6</text>
<text x="173.5" y="138.6">GND</text>
<text x="173.5" y="141.2">GND</text>
<text x="173.5" y="143.7">GND</text>
<text x="182.2" y="139.9">J10</text>
<text x="182.2" y="142.4">K1</text>
<text x="173.5" y="146.2">GND</text>
<text x="173.5" y="148.8">GND</text>
<text x="182.2" y="145">K5</text>
<text x="182.2" y="147.5">K7</text>
<text x="173.5" y="151.3">GND</text>
<text x="173.5" y="153.8">GND</text>
<text x="182.2" y="150">K9</text>
<text x="182.2" y="152.6">K14</text>
<text x="182.2" y="155.1">L4</text>
<text x="173.5" y="156.4">GND</text>
<text x="173.5" y="158.9">GND</text>
<text x="173.5" y="161.4">GND</text>
<text x="182.2" y="157.6">L6</text>
<text x="182.2" y="160.2">L8</text>
<text x="173.5" y="164">GND</text>
<text x="173.5" y="166.5">GND</text>
<text x="182.2" y="162.7">L10</text>
<text x="182.2" y="165.3">L11</text>
<text x="182.2" y="167.8">N3</text>
<text x="173.5" y="169.1">GND</text>
<text x="173.5" y="171.6">GND</text>
<text x="182.2" y="170.3">N5</text>
<text x="182.2" y="172.9">N9</text>
<text x="4" y="177.9">D</text>
<text x="173.5" y="174.1">GND</text>
<text x="173.5" y="176.7">GND</text>
<text x="173.5" y="179.3">GND</text>
<text x="182.2" y="175.4">N12</text>
<text x="182.2" y="177.9">P1</text>
<text x="201.9" y="177.9">Title</text>
<text x="291.3" y="177.9">D</text>
<text x="173.5" y="181.8">GND</text>
<text x="182.2" y="180.6">P14</text>
<text x="201.9" y="185.6">Size</text>
<text x="214.5" y="185.6">Number</text>
<text x="265.4" y="185.6">Revision</text>
<text x="203.1" y="189.4">A4</text>
<text x="201.9" y="193.2">Date:</text>
<text x="201.9" y="195.8">File:</text>
<text x="213.3" y="193.2">12-29-2023</text>
<text x="213.3" y="195.8">C:\Users\..\FPGA_POWER.SchDoc</text>
<text x="252.7" y="193.2">Sheet</text>
<text x="252.7" y="195.8">Drawn By:</text>
<text x="259.7" y="193.2">of</text>
<text x="37.9" y="199.6">1</text>
<text x="110.8" y="199.6">2</text>
<text x="184" y="199.6">3</text>
<text x="257" y="199.6">4</text>
</g>
<g font-size="2.3" fill="#800000">
<text x="42.6" y="30.6">+1.8V</text>
<text x="113.7" y="53.5">+1.0V</text>
<text x="43" y="58.6">GND</text>
<text x="83.7" y="71.3">GND</text>
<text x="114.2" y="81.4">GND</text>
<text x="187.9" y="190.7">GND</text>
</g>
<g font-size="2.3" fill="#000080">
<text x="157.4" y="33.1">U1D</text>
<text x="47.7" y="43">C200</text>
<text x="48" y="45.8">47u</text>
<text x="57.9" y="43">C201</text>
<text x="58.1" y="45.8">4.7u</text>
<text x="68.1" y="43">C202</text>
<text x="68.4" y="45.8">0.47u</text>
<text x="78.3" y="43">C203+1.0V</text>
<text x="78.5" y="45.8">0.47u</text>
<text x="88.4" y="55.8">C204</text>
<text x="88.7" y="58.6">47u</text>
<text x="98.8" y="58.6">4.7u</text>
<text x="98.8" y="56">C205</text>
<text x="108.7" y="55.8">C206</text>
<text x="109" y="58.6">0.47u</text>
<text x="129.1" y="65.9">C208</text>
<text x="139.2" y="65.9">C209</text>
<text x="119.2" y="68.7">100u</text>
<text x="119.2" y="66.2">C207</text>
<text x="129.4" y="68.7">4.7u</text>
<text x="139.5" y="68.7">0.47u</text>
<text x="157.4" y="185.6">XC7S6-1FTGB196C</text>
</g>
<g font-size="2.3" fill="#980000">
<text x="266.7" y="188.2">REV 1.0</text>
<text x="266.7" y="195.8">Louis Van Lommel</text>
<text x="266.7" y="193.2">Spartan Project</text>
</g>
</svg>
